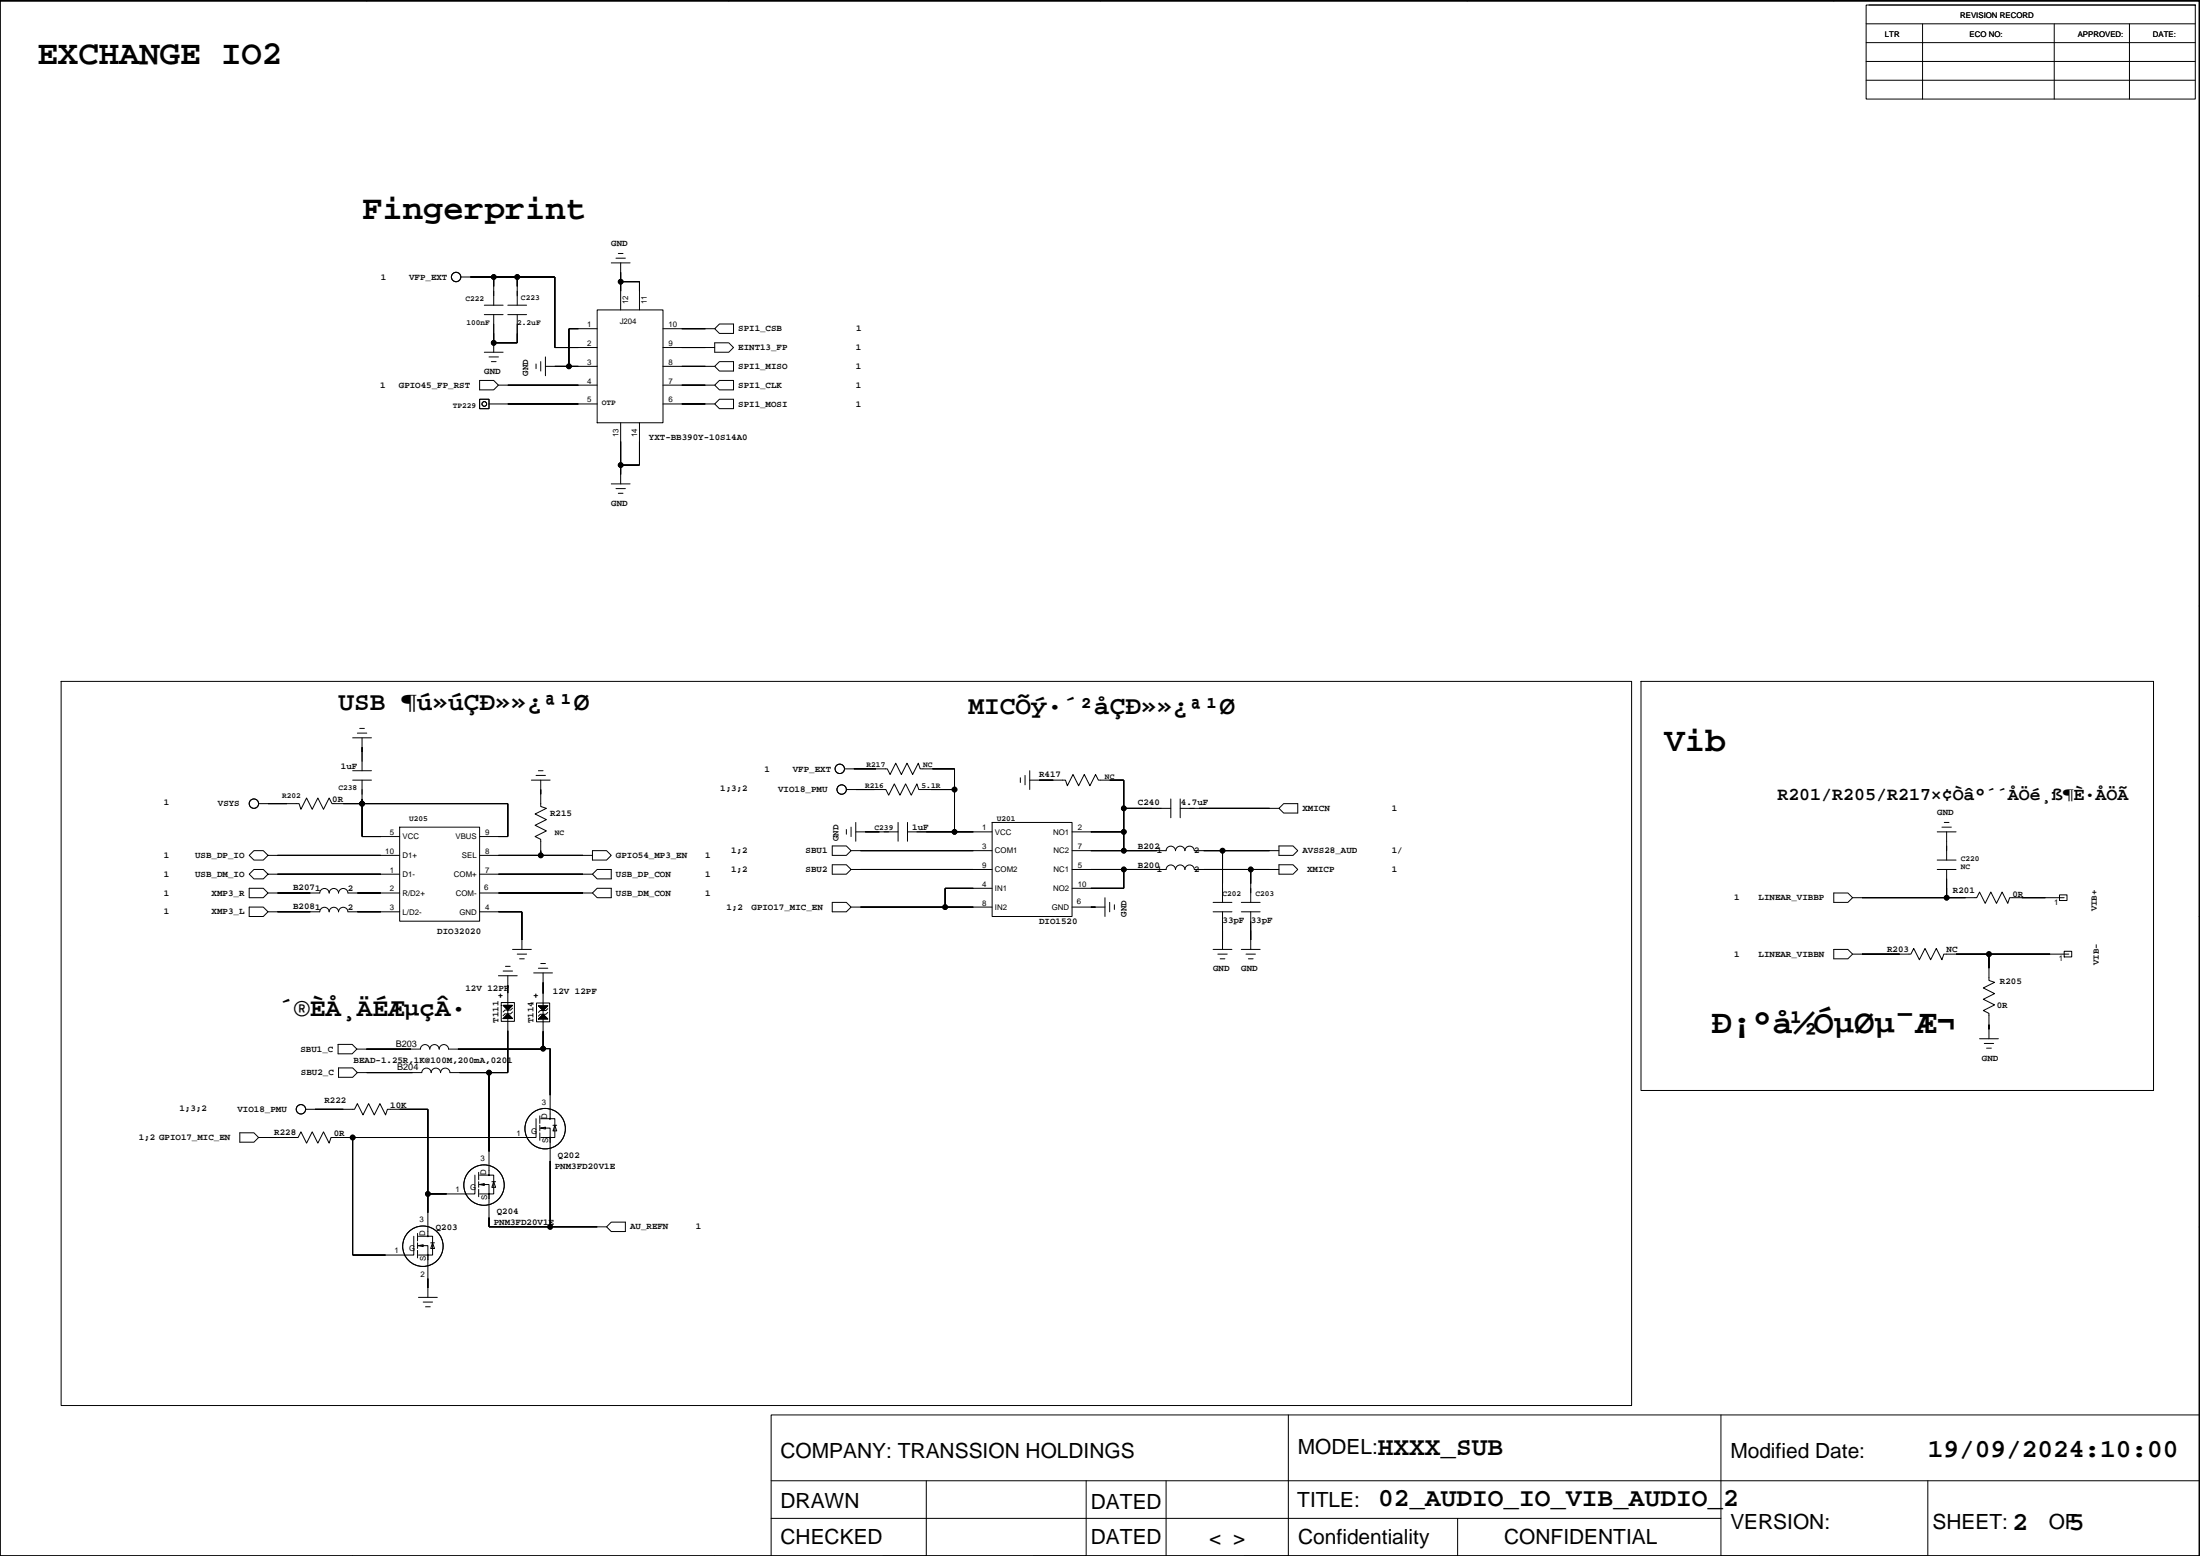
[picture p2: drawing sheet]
<svg xmlns="http://www.w3.org/2000/svg" width="594mm" height="420mm" viewBox="0 0 594 420" stroke-linecap="round" stroke-linejoin="round" font-family="sans-serif">
<g fill="none" stroke="#000" stroke-width=".27">
<path d="M99 0v.3M196.8 0v.3M297.1 0v.3M396.1 0v.3M495.2 0v.3M0 .1h594v420.1h-594zM0 .3h593.9v419.9h-593.9zM503.9 1.4h88.9v25.4h-88.9zM503.9 16.6h88.9M503.9 11.5h88.9M503.9 6.4h88.9M504.7 1.4h88.1"/>
<path d="M519.2 6.4v20.4M554.7 6.4v20.4M575 6.4v20.4M503.9 21.7h88.9M124.4 74.8h25.4v19h11.5M127 74.8h.1M133.3 74.8v7.6M139.7 74.8v7.6M165.1 71h5M166.3 69.7h2.6M167 68.4h1.2M167.6 73.5h.1"/>
<path d="M167.6 71v12.7M167.6 76.1h5.1v7.6M593.9 79.9h.2M-.1 85h.1M130.8 85h5.1M130.8 82.4h5.1M130.8 95.1h5.1M132.1 96.4h2.5M132.7 97.7h1.3M133.3 92.6h.1M133.3 85v10.1M137.1 85h5.1"/>
<path d="M137.1 82.4h5.1M139.7 85v7.6h-6.4M144.7 98.3v1.3M146 97.7v2.5M147.3 98.9h14M147.3 96.4v5.1M149.8 98.9h.1M161.3 83.7h17.7v30.5h-17.7zM161.3 88.8h-7.7v10.1M179 98.9h14M179 88.8h14M179 93.8h14"/>
<path d="M190.5 88.8h.1M190.5 98.9h.1M190.5 93.8h.1M193 88.8l1.3-1.3h3.8v2.5h-3.8zM193 98.9l1.3-1.2h3.8v2.5h-3.8zM193 92.6h3.8l1.3 1.2-1.3 1.3h-3.8zM129.5 107.8h2.5v2.5h-2.5zM129.5 102.7h3.8l1.3 1.3-1.3 1.3h-3.8zM132.1 109.1h29.2M134.6 104h26.7M137.1 104h.1M167.6 114.2v16.5"/>
<path d="M172.7 114.2v11.4h-5.1M179 109.1h14M179 104h14M190.5 104h.1M190.5 109.1h.1M193 104l1.3-1.3h3.8v2.6h-3.8zM193 109.1l1.3-1.3h3.8v2.5h-3.8zM165.1 130.7h5M166.3 131.9h2.6M167 133.2h1.2M167.6 128.1h.1M-.1 168.8h.1"/>
<path d="M593.9 163.7h.2M16.5 184h424.1v195.5h-424.1zM95.2 199.2h5.1M96.5 198h2.5M97.1 196.7h1.3M97.8 199.2v8.9M443.1 184h138.4v110.5h-138.4zM69.8 217h11l.5 1.5 1.5-3 1.5 3 1.5-3 1.6 3 1.5-3 .7 1.5h47.5v8.9h-7.6M72.4 217h.1M95.2 210.7h5.1M95.2 208.1h5.1M97.8 201.8h.1"/>
<path d="M97.8 217h.1M97.8 210.7v15.2h10.1M143.5 210.7h5.1M144.7 209.4h2.6M145.4 208.1h1.3M146 213.2h.1M146 210.7v7.1l1.5 .5-3 1.5 3 1.5-3 1.5 3 1.6-3 1.5 1.5 .8v4.3M228 207.6h11.6l.8 1.5 1.5-3 1.5 3 1.5-3 1.6 3 1.5-3 .5 1.5h9.3v17M228.5 213.2h10.7l.8 1.5 1.5-3 1.5 3 1.5-3 1.6 3 1.5-3 .5 1.5h9.7M230.6 207.6h.1M231.1 213.2h.1M275.5 210v1.3"/>
<path d="M276.8 209.4v2.5M278.1 210.7h9.6l.5 1.5 1.5-3.1 1.6 3.1 1.5-3.1 1.5 3.1 1.5-3.1 .8 1.6h6.9v19M278.1 208.1v5.1M280.6 210.7h.1M303.5 218.3h12.7M316.2 215.7v5.1M318.7 218.3h26.7M318.7 215.7v5.1M342.8 218.3h.1M345.4 218.3l1.2-1.3h3.8v2.5h-3.8zM67.3 239.9h3.8l1.3 1.2-1.3 1.3h-3.8zM72.4 231l-1.3-1.3h-2.5l-1.3 1.3 1.3 1.2h2.5l1.3-1.2h35.5"/>
<path d="M72.4 236.1l-1.3-1.3h-2.5l-1.3 1.3 1.3 1.2h2.5l1.3-1.2h35.5M74.9 231h.1M74.9 236.1h.1M107.9 223.4h21.6v25.3h-21.6zM129.5 231h30.5M129.5 236.1h30.5M157.4 231h.1M157.4 236.1h.1M160 229.7h3.8l1.3 1.3-1.3 1.2h-3.8zM160 236.1l1.3-1.3h3.8v2.5h-3.8zM161.3 239.9h3.8v2.5h-3.8l-1.3-1.3zM224.7 233.5h3.8l1.3 1.3-1.3 1.3h-3.8z"/>
<path d="M224.7 228.4h3.8l1.3 1.3-1.3 1.3h-3.8zM228.5 224v1.3M229.8 234.8h38.1M229.8 229.7h38.1M229.8 223.4v2.5M231.1 224.6h11.4M231.1 222.1v5.1M232.4 234.8h.1M232.4 229.7h.1M233.6 224.6h.1M242.5 222.1v5.1M245.1 224.6h22.8"/>
<path d="M245.1 222.1v5.1M267.9 222.1h21.6v25.4h-21.6zM267.9 239.9h-12.7v5M289.5 229.7h25.4a1.27 1.27 0 0 1 1.3-1.2 1.27 1.27 0 0 1 1.2 1.2 1.27 1.27 0 0 1 1.3-1.2 1.27 1.27 0 0 1 1.3 1.2 1.27 1.27 0 0 1 1.2-1.2 1.27 1.27 0 0 1 1.3 1.2h22.9M289.5 234.8h25.4a1.27 1.27 0 0 1 1.3-1.2 1.27 1.27 0 0 1 1.2 1.2 1.27 1.27 0 0 1 1.3-1.2 1.27 1.27 0 0 1 1.3 1.2 1.27 1.27 0 0 1 1.2-1.2 1.27 1.27 0 0 1 1.3 1.2h22.9M289.5 224.6h14M303.5 234.8v5.1h-14M330.1 229.7v14M337.7 234.8v8.9M342.8 229.7h.1M342.8 234.8h.1M345.4 228.4h3.8l1.2 1.3-1.2 1.3h-3.8z"/>
<path d="M345.4 233.5h3.8l1.2 1.3-1.2 1.3h-3.8zM523.1 224.6h5.1M523.1 234.8h5.1M523.1 232.2h5.1M524.4 223.4h2.5M525 222.1h1.3M525.7 227.2h.1M525.7 224.6v7.6M525.7 234.8v7.6M-.1 252.6h.1M67.3 244.9h3.8l1.3 1.3-1.3 1.3h-3.8zM72.4 241.1h13.9a1.27 1.27 0 0 1 1.3-1.2 1.27 1.27 0 0 1 1.3 1.2 1.27 1.27 0 0 1 1.2-1.2 1.27 1.27 0 0 1 1.3 1.2 1.27 1.27 0 0 1 1.3-1.2 1.27 1.27 0 0 1 1.3 1.2h13.9"/>
<path d="M72.4 246.2h13.9a1.27 1.27 0 0 1 1.3-1.2 1.27 1.27 0 0 1 1.3 1.2 1.27 1.27 0 0 1 1.2-1.2 1.27 1.27 0 0 1 1.3 1.2 1.27 1.27 0 0 1 1.3-1.2 1.27 1.27 0 0 1 1.3 1.2h13.9M74.9 246.2h.1M74.9 241.1h.1M129.5 246.2h11.4v10.2M129.5 241.1h30.5M138.4 256.4h5.1M139.7 257.6h2.5M140.3 258.9h1.3M140.9 253.8h.1M157.4 241.1h.1M224.7 243.7h3.8l1.3 1.2-1.3 1.3h-3.8zM229.8 244.9h38.1"/>
<path d="M232.4 244.9h.1M289.5 244.9h8.9M295.8 244.9h.1M298.4 242.4v5.1M299.7 243.7v2.5M300.9 244.3v1.3M327.6 243.7h5.1M327.6 246.2h5.1M327.6 256.4h5.1M328.9 257.6h2.5M329.5 258.9h1.3M330.1 253.8h.1"/>
<path d="M330.1 246.2v10.2M335.2 243.7h5.1M335.2 246.2h5.1M335.2 256.4h5.1M336.5 257.6h2.5M337.1 258.9h1.3M337.7 253.8h.1M337.7 246.2v10.2M495.2 241.1h3.8l1.3 1.3-1.3 1.3h-3.8zM495.2 256.4h3.8l1.3 1.2-1.3 1.3h-3.8zM500.3 242.4h33.5l.7-1.5 1.6 3 1.5-3 1.5 3 1.5-3 1.6 3 .5-1.5h14.7M500.3 257.6h15.7l.8-1.5 1.5 3.1 1.5-3.1 1.5 3.1 1.6-3.1 1.5 3.1 .5-1.6h33.8"/>
<path d="M502.8 242.4h.1M502.8 257.6h.1M537.1 257.6v7.1l1.5 .6-3 1.5 3 1.5-3 1.5 3 1.5-3 1.6 1.5 .7v6.9M556.1 241.6h2.1v1.6h-2.1zM557.4 256.9h2v1.5h-2zM593.9 247.5h.2M134.6 263.5h5.1M135.4 270.7h3.5v5.1h-3.5zM135.9 271.5h2.5l-1.3 1.2zM135.9 275l1.2-1.2 1.3 1.2zM135.9 262.2h2.5M136.5 260.9h1.3"/>
<path d="M137.1 266h.1M137.1 275v14.6h-15.6a1.27 1.27 0 0 0-1.3-1.2 1.27 1.27 0 0 0-1.2 1.2 1.27 1.27 0 0 0-1.3-1.2 1.27 1.27 0 0 0-1.3 1.2 1.27 1.27 0 0 0-1.2-1.2 1.27 1.27 0 0 0-1.3 1.2h-17.4M137.1 263.5v8M137.1 272.7v1.1M138.4 272.2l-.5 .5h-1.5l-.5 .6M138.4 273.3l-.5 .5h-1.5l-.5 .5M144.1 262.7h5.1M144.9 270.8h3.5v5.1h-3.5zM145.4 271.6h2.5l-1.2 1.3zM145.4 261.4h2.5M146 260.2h1.3M146.7 265.3h.1"/>
<path d="M146.7 275.2v8.1h-25.6a1.27 1.27 0 0 0-1.2-1.2 1.27 1.27 0 0 0-1.3 1.2 1.27 1.27 0 0 0-1.3-1.2 1.27 1.27 0 0 0-1.2 1.2 1.27 1.27 0 0 0-1.3-1.2 1.27 1.27 0 0 0-1.3 1.2h-17.1M146.7 273.9l1.2 1.3h-2.5zM146.7 262.7v8.9M146.7 272.9v1M147.9 272.4l-.5 .5h-1.5l-.5 .5M147.9 273.4l-.5 .5h-1.5l-.5 .5M537.1 278h.1M82.5 299.5h13.2l.8-1.5 1.5 3.1 1.5-3.1 1.6 3.1 1.5-3.1 1.5 3.1 .5-1.6h10.9v34.3h-2.5M85.1 299.5h.1M91.3 282h3.8l1.3 1.3-1.3 1.3h-3.8zM91.4 288.4h3.8l1.3 1.2-1.3 1.3h-3.8zM98.9 283.3h.1"/>
<path d="M99 289.6h.1M132.1 289.6v27.7h-2.6M146.7 283.2h1.9v18.9h-2.6M534.5 280.5h5.1M535.8 281.8h2.6M536.5 283h1.2M64.8 305.9h3.8l1.2 1.3-1.2 1.2h-3.8zM72.4 307.2h.1M95.2 307.2v31.7h16.5v-5.1M128.2 317.3v5.1h-12.7M129.3 316.5v2.1M129.3 319.1v1.5"/>
<path d="M129.5 319.9h2.6v3.8M129.5 319.9l1.3-.3v.5zM131.9 317.2h.3v.2h-.3zM132.1 317.3h1.2v5.1h-1.2M132.8 319.1h1M133.3 319.1l.5 1.5h-1zM144.7 302.1v5.1h-55.3l-.5 1.5-1.5-3.1-1.6 3.1-1.5-3.1-1.5 3.1-1.5-3.1-.8 1.6h-10.7M145.8 301.3v2M145.8 303.9v1.5M145.8 305.9v2M146 307.2h2.6v1.2M146 304.6h2.6v3.8"/>
<path d="M146 304.6l1.3-.2v.5zM148.5 307.1h.2v.2h-.2zM148.5 302h.2v.2h-.2zM148.6 302.1h1.2v5.1h-1.2M148.6 308.4v22.9M149.3 303.9h1M149.8 303.9l.5 1.5h-1zM-.1 336.4h.1M112.8 333.1v2M112.8 335.6v1.5M112.8 337.6v2.1M113 338.9h2.5v1.3"/>
<path d="M113 336.4h2.5v3.8M113 336.4l1.3-.3v.5zM115.4 338.8h.2v.2h-.2zM115.4 333.7h.2v.2h-.2zM115.5 333.8h1.3v5.1h-1.3M116.3 335.6h1M116.8 335.6l.5 1.5h-1zM129.3 321.1v2.1M129.5 322.4h2.6v1.3M131.9 322.3h.3v.2h-.3zM132.1 323.7v7.6h31.7M161.3 331.3h.1"/>
<path d="M165.1 330h3.8v2.5h-3.8l-1.3-1.2zM593.9 331.3h.2M113 350.3h5.1M114.3 351.6h2.5M114.9 352.9h1.3M115.5 347.8h.1M115.5 340.2v10.1M208.2 399.8h385.7M250.1 399.8v20.4h-11.6M293.3 399.8v20.4h-14.2M314.9 399.8v20.4M347.9 382.1v38.1h-11.9"/>
<path d="M464.7 382.1v38.1h55.6M520.6 399.8v20.4M593.9 382.1h-385.7v38.1M208.2 410h256.5M393.6 410v10.2M95.2 420.2h.1M193 420.2h.1M293.3 420.2h.1M491.4 420.2h.1"/>
<circle cx="123.2" cy="74.8" r="1.27"/>
<circle cx="133.3" cy="74.8" r=".63"/>
<circle cx="139.7" cy="74.8" r=".63"/>
<circle cx="167.6" cy="76.1" r=".63"/>
<circle cx="133.3" cy="92.6" r=".63"/>
<circle cx="153.6" cy="98.9" r=".63"/>
<circle cx="130.8" cy="109.1" r=".63"/>
<circle cx="167.6" cy="125.6" r=".63"/>
<circle cx="68.6" cy="217" r="1.27"/>
<circle cx="97.8" cy="217" r=".63"/>
<circle cx="226.8" cy="207.6" r="1.27"/>
<circle cx="227.3" cy="213.2" r="1.27"/>
<circle cx="257.8" cy="213.2" r=".63"/>
<circle cx="303.5" cy="218.3" r=".63"/>
<circle cx="146" cy="231" r=".63"/>
<circle cx="257.8" cy="224.6" r=".63"/>
<circle cx="303.5" cy="229.7" r=".63"/>
<circle cx="303.5" cy="234.8" r=".63"/>
<circle cx="303.5" cy="224.6" r=".63"/>
<circle cx="330.1" cy="229.7" r=".63"/>
<circle cx="337.7" cy="234.8" r=".63"/>
<circle cx="255.2" cy="244.9" r=".63"/>
<circle cx="525.7" cy="242.4" r=".63"/>
<circle cx="537.1" cy="257.6" r=".63"/>
<circle cx="81.3" cy="299.5" r="1.27"/>
<circle cx="132" cy="289.6" r=".63"/>
<circle cx="146.7" cy="283.2" r=".63"/>
<circle cx="95.2" cy="307.2" r=".63"/>
<circle cx="147.2" cy="304.8" r="5.5"/>
<circle cx="114.2" cy="336.5" r="5.5"/>
<circle cx="115.5" cy="322.4" r=".63"/>
<circle cx="130.7" cy="320" r="5.5"/>
<circle cx="148.6" cy="331.3" r=".63"/>
</g>
<g fill="#000" stroke="#000" stroke-width=".27">
<path d="M133.3 74.8v2.5z" fill-rule="evenodd"/>
<path d="M127 74.8h6.3z" fill-rule="evenodd"/>
<path d="M139.7 74.8v2.5z" fill-rule="evenodd"/>
<path d="M133.3 74.8h6.4z" fill-rule="evenodd"/>
<path d="M139.7 74.8h10.1z" fill-rule="evenodd"/>
<path d="M149.8 74.8v19z" fill-rule="evenodd"/>
<path d="M167.6 73.5v2.6z" fill-rule="evenodd"/>
<path d="M167.6 76.1v2.5z" fill-rule="evenodd"/>
<path d="M172.7 76.1v2.5z" fill-rule="evenodd"/>
<path d="M167.6 76.1h5.1z" fill-rule="evenodd"/>
<path d="M133.3 90v2.6z" fill-rule="evenodd"/>
<path d="M133.3 92.6h6.4z" fill-rule="evenodd"/>
<path d="M139.7 90v2.6z" fill-rule="evenodd"/>
<path d="M149.8 98.9h3.8z" fill-rule="evenodd"/>
<path d="M153.6 88.8v10.1z" fill-rule="evenodd"/>
<path d="M153.6 88.8h2.6z" fill-rule="evenodd"/>
<path d="M153.6 98.9h2.6z" fill-rule="evenodd"/>
<path d="M149.8 93.8h6.4z" fill-rule="evenodd"/>
<path d="M184.1 88.8h6.4z" fill-rule="evenodd"/>
<path d="M184.1 93.8h6.4z" fill-rule="evenodd"/>
<path d="M184.1 98.9h6.4z" fill-rule="evenodd"/>
<path d="M137.1 104h19.1z" fill-rule="evenodd"/>
<path d="M137.1 109.1h19.1z" fill-rule="evenodd"/>
<path d="M167.6 119.2v6.4z" fill-rule="evenodd"/>
<path d="M172.7 119.2v6.4z" fill-rule="evenodd"/>
<path d="M184.1 109.1h6.4z" fill-rule="evenodd"/>
<path d="M184.1 104h6.4z" fill-rule="evenodd"/>
<path d="M167.6 125.6v2.5z" fill-rule="evenodd"/>
<path d="M167.6 125.6h5.1z" fill-rule="evenodd"/>
<path d="M72.4 217h5.1z" fill-rule="evenodd"/>
<path d="M97.8 201.8v1.2z" fill-rule="evenodd"/>
<path d="M92.7 217h5.1z" fill-rule="evenodd"/>
<path d="M97.8 215.7v1.3z" fill-rule="evenodd"/>
<path d="M97.8 217v8.9z" fill-rule="evenodd"/>
<path d="M97.8 217h39.3z" fill-rule="evenodd"/>
<path d="M137.1 217v8.9z" fill-rule="evenodd"/>
<path d="M146 213.2v1.3z" fill-rule="evenodd"/>
<path d="M231.1 213.2h5.1z" fill-rule="evenodd"/>
<path d="M230.6 207.6h5.9z" fill-rule="evenodd"/>
<path d="M251.8 207.6h6z" fill-rule="evenodd"/>
<path d="M257.8 207.6v5.6z" fill-rule="evenodd"/>
<path d="M257.8 213.2v11.4z" fill-rule="evenodd"/>
<path d="M251.4 213.2h6.4z" fill-rule="evenodd"/>
<path d="M280.6 210.7h3.8z" fill-rule="evenodd"/>
<path d="M303.5 218.3v6.3z" fill-rule="evenodd"/>
<path d="M303.5 210.7v7.6z" fill-rule="evenodd"/>
<path d="M299.7 210.7h3.8z" fill-rule="evenodd"/>
<path d="M303.5 218.3h7.6z" fill-rule="evenodd"/>
<path d="M323.8 218.3h19z" fill-rule="evenodd"/>
<path d="M74.9 236.1h27.9z" fill-rule="evenodd"/>
<path d="M74.9 231h27.9z" fill-rule="evenodd"/>
<path d="M97.8 225.9h5z" fill-rule="evenodd"/>
<path d="M134.6 225.9h2.5z" fill-rule="evenodd"/>
<path d="M146 229.7v1.3z" fill-rule="evenodd"/>
<path d="M134.6 231h11.4z" fill-rule="evenodd"/>
<path d="M146 231h11.4z" fill-rule="evenodd"/>
<path d="M134.6 236.1h22.8z" fill-rule="evenodd"/>
<path d="M233.6 224.6h3.8z" fill-rule="evenodd"/>
<path d="M255.2 239.9v5z" fill-rule="evenodd"/>
<path d="M250.1 224.6h7.7z" fill-rule="evenodd"/>
<path d="M255.2 239.9h7.6z" fill-rule="evenodd"/>
<path d="M232.4 229.7h30.4z" fill-rule="evenodd"/>
<path d="M232.4 234.8h30.4z" fill-rule="evenodd"/>
<path d="M257.8 224.6h5z" fill-rule="evenodd"/>
<path d="M294.6 239.9h8.9z" fill-rule="evenodd"/>
<path d="M294.6 234.8h8.9z" fill-rule="evenodd"/>
<path d="M303.5 234.8v5.1z" fill-rule="evenodd"/>
<path d="M294.6 224.6h8.9z" fill-rule="evenodd"/>
<path d="M294.6 229.7h8.9z" fill-rule="evenodd"/>
<path d="M303.5 224.6v5.1z" fill-rule="evenodd"/>
<path d="M303.5 234.8h8.8z" fill-rule="evenodd"/>
<path d="M303.5 229.7h8.8z" fill-rule="evenodd"/>
<path d="M325 229.7h5.1z" fill-rule="evenodd"/>
<path d="M330.1 229.7v8.9z" fill-rule="evenodd"/>
<path d="M337.7 234.8v3.8z" fill-rule="evenodd"/>
<path d="M325 234.8h12.7z" fill-rule="evenodd"/>
<path d="M330.1 229.7h12.7z" fill-rule="evenodd"/>
<path d="M337.7 234.8h5.1z" fill-rule="evenodd"/>
<path d="M525.7 239.9v2.5z" fill-rule="evenodd"/>
<path d="M74.9 241.1h8.9z" fill-rule="evenodd"/>
<path d="M74.9 246.2h8.9z" fill-rule="evenodd"/>
<path d="M96.5 241.1h6.3z" fill-rule="evenodd"/>
<path d="M96.5 246.2h6.3z" fill-rule="evenodd"/>
<path d="M140.9 246.2v7.6z" fill-rule="evenodd"/>
<path d="M134.6 246.2h6.3z" fill-rule="evenodd"/>
<path d="M134.6 241.1h22.8z" fill-rule="evenodd"/>
<path d="M232.4 244.9h22.8z" fill-rule="evenodd"/>
<path d="M255.2 244.9h7.6z" fill-rule="evenodd"/>
<path d="M294.6 244.9h1.2z" fill-rule="evenodd"/>
<path d="M330.1 251.3v2.5z" fill-rule="evenodd"/>
<path d="M337.7 251.3v2.5z" fill-rule="evenodd"/>
<path d="M502.8 257.6h10.2z" fill-rule="evenodd"/>
<path d="M502.8 242.4h22.9z" fill-rule="evenodd"/>
<path d="M525.7 242.4h5z" fill-rule="evenodd"/>
<path d="M537.1 257.6v3.8z" fill-rule="evenodd"/>
<path d="M528.2 257.6h8.9z" fill-rule="evenodd"/>
<path d="M546 242.4h6.3z" fill-rule="evenodd"/>
<path d="M537.1 257.6h16.5z" fill-rule="evenodd"/>
<path d="M135.9 275l1.2-1.2 1.3 1.2z" fill-rule="evenodd"/>
<path d="M135.9 271.5h2.5l-1.3 1.2z" fill-rule="evenodd"/>
<path d="M137.1 278.3v11.3z" fill-rule="evenodd"/>
<path d="M137.1 266v2.2z" fill-rule="evenodd"/>
<path d="M146.7 273.9l1.2 1.3h-2.5z" fill-rule="evenodd"/>
<path d="M145.4 271.6h2.5l-1.2 1.3z" fill-rule="evenodd"/>
<path d="M146.7 278.5v4.7z" fill-rule="evenodd"/>
<path d="M146.7 265.3v3z" fill-rule="evenodd"/>
<path d="M537.1 276.7v1.3z" fill-rule="evenodd"/>
<path d="M85.1 299.5h7.6z" fill-rule="evenodd"/>
<path d="M98.9 283.3h12.1z" fill-rule="evenodd"/>
<path d="M99 289.6h12.4z" fill-rule="evenodd"/>
<path d="M107.9 299.5h7.6z" fill-rule="evenodd"/>
<path d="M115.5 299.5v22.9z" fill-rule="evenodd"/>
<path d="M132.1 289.6v21.4z" fill-rule="evenodd"/>
<path d="M124.1 289.6h8z" fill-rule="evenodd"/>
<path d="M132.1 289.6h5z" fill-rule="evenodd"/>
<path d="M123.7 283.3h23z" fill-rule="evenodd"/>
<path d="M146.7 283.2h1.9z" fill-rule="evenodd"/>
<path d="M148.6 283.2v12.5z" fill-rule="evenodd"/>
<path d="M72.4 307.2h5.1z" fill-rule="evenodd"/>
<path d="M92.7 307.2h2.5z" fill-rule="evenodd"/>
<path d="M95.2 307.2v31.7z" fill-rule="evenodd"/>
<path d="M95.2 307.2h41.9z" fill-rule="evenodd"/>
<path d="M148.6 313.5v17.8z" fill-rule="evenodd"/>
<path d="M95.2 338.9h8.9z" fill-rule="evenodd"/>
<path d="M115.5 322.4v5.1z" fill-rule="evenodd"/>
<path d="M115.5 322.4h5.1z" fill-rule="evenodd"/>
<path d="M132.1 328.7v2.6z" fill-rule="evenodd"/>
<path d="M132.1 331.3h16.5z" fill-rule="evenodd"/>
<path d="M148.6 331.3h12.7z" fill-rule="evenodd"/>
<path d="M115.5 345.2v2.6z" fill-rule="evenodd"/>
<circle cx="133.3" cy="74.8" r=".63"/>
<circle cx="139.7" cy="74.8" r=".63"/>
<circle cx="167.6" cy="76.1" r=".63"/>
<circle cx="133.3" cy="92.6" r=".63"/>
<circle cx="153.6" cy="98.9" r=".63"/>
<circle cx="167.6" cy="125.6" r=".63"/>
<circle cx="97.8" cy="217" r=".63"/>
<circle cx="257.8" cy="213.2" r=".63"/>
<circle cx="303.5" cy="218.3" r=".63"/>
<circle cx="146" cy="231" r=".63"/>
<circle cx="257.8" cy="224.6" r=".63"/>
<circle cx="303.5" cy="229.7" r=".63"/>
<circle cx="303.5" cy="234.8" r=".63"/>
<circle cx="303.5" cy="224.6" r=".63"/>
<circle cx="330.1" cy="229.7" r=".63"/>
<circle cx="337.7" cy="234.8" r=".63"/>
<circle cx="255.2" cy="244.9" r=".63"/>
<circle cx="525.7" cy="242.4" r=".63"/>
<circle cx="537.1" cy="257.6" r=".63"/>
<circle cx="132" cy="289.6" r=".63"/>
<circle cx="146.7" cy="283.2" r=".63"/>
<circle cx="95.2" cy="307.2" r=".63"/>
<circle cx="115.5" cy="322.4" r=".63"/>
<circle cx="148.6" cy="331.3" r=".63"/>
</g>
<g font-size="9.2">
<text x="10.2" y="17.3">EXCHANGE IO2</text>
<text x="97.8" y="59.2">Fingerprint</text>
<text x="449.5" y="202.7">Vib</text>
<text x="462.2" y="278.9">Ð¡°å½ÓµØµ¯Æ¬</text>
</g>
<g font-size="7.1">
<text x="91.4" y="191.6">USB ¶ú»úÇÐ»»¿ª¹Ø</text>
<text x="261.6" y="192.9">MICÕý·´²åÇÐ»»¿ª¹Ø</text>
<text x="75.2" y="274.3">´®ÈÅ¸ÄÉÆµçÂ·</text>
<text x="372" y="392.9">HXXX_SUB</text>
<text x="520.6" y="393.5">19/09/2024:10:00</text>
<text x="372.2" y="406.8">02_AUDIO_IO_VIB_AUDIO_2</text>
<text x="543.4" y="413.3">2</text>
<text x="558.7" y="413.3">5</text>
</g>
<g font-size="5.6">
<text x="210.8" y="393.8">COMPANY: TRANSSION HOLDINGS</text>
<text x="350.4" y="392.5">MODEL:</text>
<text x="467.3" y="393.8">Modified Date:</text>
<text x="210.8" y="407.2">DRAWN</text>
<text x="294.6" y="407.3">DATED</text>
<text x="350.3" y="406.8">TITLE:</text>
<text x="467.3" y="412.8">VERSION:</text>
<text x="521.9" y="412.8">SHEET:</text>
<text x="553.2" y="412.8">OF</text>
<text x="210.8" y="416.9">CHECKED</text>
<text x="294.6" y="417">DATED</text>
<text x="326.5" y="417.1">&lt; &gt;</text>
<text x="350.6" y="416.9">Confidentiality</text>
<text x="406.2" y="416.9">CONFIDENTIAL</text>
</g>
<text font-size="4.9" x="480" y="216.1">R201/R205/R217×¢Òâ°´´ÅÖé¸ß¶È·ÅÖÃ</text>
<g font-size="3.5">
<text x="50.8" y="-1">6</text>
<text x="250" y="-1">4</text>
<text x="552.6" y="-.9">1</text>
</g>
<g font-size="2.5">
<text x="165.1" y="66.4">GND</text>
<text x="102.8" y="75.6">1</text>
<text x="110.5" y="75.6">VFP_EXT</text>
<text x="199.3" y="89.5">SPI1_CSB</text>
<text x="231.2" y="89.5">1</text>
<text x="199.3" y="94.5">EINT13_FP</text>
<text x="231.1" y="94.5">1</text>
<text x="130.8" y="101">GND</text>
<text x="142.6" y="101.5" transform="rotate(-90 142.6 101.5)">GND</text>
<text x="199.3" y="99.6">SPI1_MISO</text>
<text x="231.1" y="99.6">1</text>
<text x="102.6" y="104.7">1</text>
<text x="107.7" y="104.7">GPIO45_FP_RST</text>
<text x="199.3" y="104.7">SPI1_CLK</text>
<text x="231.1" y="104.7">1</text>
<text x="199.3" y="109.8">SPI1_MOSI</text>
<text x="231.1" y="109.8">1</text>
<text x="175.2" y="118.8">YXT-BB390Y-10S14A0</text>
<text x="165.1" y="136.6">GND</text>
<text x="92.1" y="207.5">1uF</text>
<text x="206.5" y="208.4">1</text>
<text x="214.1" y="208.4">VFP_EXT</text>
<text x="280.6" y="209.8">R417</text>
<text x="194.5" y="213.7">1;3;2</text>
<text x="210.1" y="213.9">VIO18_PMU</text>
<text x="44.2" y="217.5">1</text>
<text x="58.8" y="217.7">VSYS</text>
<text x="89.7" y="216.4">0R</text>
<text x="148.6" y="220.4">R215</text>
<text x="307.3" y="217.5">C240</text>
<text x="318.9" y="217.5">4.7uF</text>
<text x="351.7" y="219">XMICN</text>
<text x="375.8" y="219">1</text>
<text x="523.1" y="220">GND</text>
<text x="226.4" y="227.2" transform="rotate(-90 226.4 227.2)">GND</text>
<text x="246.3" y="224">1uF</text>
<text x="44.2" y="231.7">1</text>
<text x="52.7" y="231.7">USB_DP_IO</text>
<text x="166.3" y="231.7">GPIO54_MP3_EN</text>
<text x="190.5" y="231.7">1</text>
<text x="197.4" y="230.4">1;2</text>
<text x="217.5" y="230.4">SBU1</text>
<text x="307.3" y="229.3">B202</text>
<text x="312.3" y="230.4">1</text>
<text x="322.5" y="230.4">2</text>
<text x="351.7" y="230.4">AVSS28_AUD</text>
<text x="375.8" y="230.4">1/</text>
<text x="44.2" y="236.7">1</text>
<text x="52.7" y="236.7">USB_DM_IO</text>
<text x="166.3" y="236.7">USB_DP_CON</text>
<text x="190.5" y="236.7">1</text>
<text x="197.4" y="235.5">1;2</text>
<text x="217.5" y="235.5">SBU2</text>
<text x="307.3" y="234.3">B200</text>
<text x="312.3" y="235.5">1</text>
<text x="322.5" y="235.5">2</text>
<text x="353" y="235.5">XMICP</text>
<text x="375.8" y="235.5">1</text>
<text x="44.2" y="241.8">1</text>
<text x="57.1" y="241.8">XMP3_R</text>
<text x="79.1" y="240.3">B2071</text>
<text x="79.1" y="245.4">B2081</text>
<text x="94" y="240.6">2</text>
<text x="94" y="245.6">2</text>
<text x="166.3" y="241.8">USB_DM_CON</text>
<text x="190.5" y="241.8">1</text>
<text x="196.2" y="245.6">1;2</text>
<text x="202.9" y="245.6">GPIO17_MIC_EN</text>
<text x="468.3" y="243.1">1</text>
<text x="474.9" y="243.1">LINEAR_VIBBP</text>
<text x="527.4" y="241.2">R201</text>
<text x="543.4" y="242.3">0R</text>
<text x="44.2" y="246.9">1</text>
<text x="57.1" y="246.9">XMP3_L</text>
<text x="280.6" y="249.6">DIO1520</text>
<text x="304.2" y="247.5" transform="rotate(-90 304.2 247.5)">GND</text>
<text x="330.1" y="249.2">33pF 33pF</text>
<text x="566.2" y="246.1" transform="rotate(-90 566.2 246.1)">VIB+</text>
<text x="118.1" y="252.1">DIO32020</text>
<text x="509.6" y="257.2">R203</text>
<text x="525.7" y="257.2">NC</text>
<text x="327.6" y="262.3">GND</text>
<text x="335.2" y="262.3">GND</text>
<text x="468.3" y="258.3">1</text>
<text x="474.9" y="258.3">LINEAR_VIBBN</text>
<text x="566.7" y="260.6" transform="rotate(-90 566.7 260.6)">VIB-</text>
<text x="125.7" y="267.7">12V 12PF</text>
<text x="149.3" y="268.4">12V 12PF</text>
<text x="540" y="265.7">R205</text>
<text x="539.2" y="272.1">0R</text>
<text x="134.6" y="276.2" transform="rotate(-90 134.6 276.2)">T111</text>
<text x="144.1" y="276.3" transform="rotate(-90 144.1 276.3)">T114</text>
<text x="81.1" y="284">SBU1_C</text>
<text x="95.5" y="286.9">BEAD-1.25R,1K@100M,200mA,0201</text>
<text x="106.9" y="282.6">B203</text>
<text x="535.2" y="286.4">GND</text>
<text x="81.3" y="290.3">SBU2_C</text>
<text x="107.2" y="288.9">B204</text>
<text x="48.5" y="300">1;3;2</text>
<text x="87.6" y="297.8">R222</text>
<text x="105.4" y="299.1">10K</text>
<text x="64.1" y="300.2">VIO18_PMU</text>
<text x="37.5" y="307.8">1;2 GPIO17_MIC_EN</text>
<text x="74.1" y="306.3">R228</text>
<text x="90.1" y="306.7">0R</text>
<text x="149.8" y="315.6">PNM3FD20V1E</text>
<text x="150.7" y="312.7">Q202</text>
<text x="134.2" y="327.9">Q204</text>
<text x="117.7" y="332.1">Q203</text>
<text x="133.3" y="330.8">PNM3FD20V1E</text>
<text x="170.1" y="332">AU_REFN</text>
<text x="187.9" y="332">1</text>
</g>
<g font-size="2.1">
<text x="529.3" y="4.8">REVISION RECORD</text>
<text x="509" y="9.9">LTR</text>
<text x="531.9" y="9.9">ECO NO:</text>
<text x="561.1" y="9.9">APPROVED:</text>
<text x="581.4" y="9.9">DATE:</text>
<text x="125.7" y="81.2">C222</text>
<text x="140.7" y="81">C223</text>
<text x="169.6" y="82.2" transform="rotate(-90 169.6 82.2)">12</text>
<text x="174.7" y="82.2" transform="rotate(-90 174.7 82.2)">11</text>
<text x="126" y="87.7">100nF</text>
<text x="139.7" y="87.7">2.2uF</text>
<text x="158.6" y="88.3">1</text>
<text x="167.3" y="87.6">J204</text>
<text x="180.6" y="88.3">10</text>
<text x="158.6" y="93.4">2</text>
<text x="180.6" y="93.4">9</text>
<text x="158.6" y="98.5">3</text>
<text x="180.6" y="98.5">8</text>
<text x="158.6" y="103.6">4</text>
<text x="180.6" y="103.6">7</text>
<text x="122.3" y="110.2">TP229</text>
<text x="158.6" y="108.7">5</text>
<text x="162.5" y="109.3">OTP</text>
<text x="180.6" y="108.7">6</text>
<text x="167" y="118" transform="rotate(-90 167 118)">13</text>
<text x="172.1" y="118" transform="rotate(-90 172.1 118)">14</text>
<text x="234" y="207.2">R217</text>
<text x="249.2" y="207.2">NC</text>
<text x="76.2" y="215.4">R202</text>
<text x="91.4" y="213.4">C238</text>
<text x="233.6" y="212.8">R216</text>
<text x="248.9" y="212.8">5.1R</text>
<text x="298.4" y="210.3">NC</text>
<text x="110.5" y="221.7">U205</text>
<text x="269.2" y="221.7">U201</text>
<text x="105.2" y="225.5">5</text>
<text x="108.7" y="226.7">VCC</text>
<text x="123" y="226.7">VBUS</text>
<text x="131" y="225.5">9</text>
<text x="149.8" y="225.5">NC</text>
<text x="236.2" y="224.2">C239</text>
<text x="265.2" y="224.2">1</text>
<text x="268.7" y="225.4">VCC</text>
<text x="284.4" y="225.4">NO1</text>
<text x="291" y="224.2">2</text>
<text x="104" y="230.5">10</text>
<text x="108.7" y="231.7">D1+</text>
<text x="124.7" y="231.7">SEL</text>
<text x="131" y="230.5">8</text>
<text x="265.2" y="229.3">3</text>
<text x="268.7" y="230.5">COM1</text>
<text x="284.5" y="230.5">NC2</text>
<text x="291" y="229.3">7</text>
<text x="529.5" y="232.6">C220</text>
<text x="105.2" y="235.6">1</text>
<text x="108.7" y="236.8">D1-</text>
<text x="122.6" y="236.8">COM+</text>
<text x="131" y="235.6">7</text>
<text x="265.2" y="239.4">4</text>
<text x="265.2" y="234.4">9</text>
<text x="268.7" y="235.5">COM2</text>
<text x="284.5" y="235.5">NC1</text>
<text x="291" y="234.4">5</text>
<text x="291" y="239.4">10</text>
<text x="529.5" y="234.7">NC</text>
<text x="105.2" y="245.8">3</text>
<text x="105.2" y="240.7">2</text>
<text x="108.7" y="241.9">R/D2+</text>
<text x="123.1" y="241.9">COM-</text>
<text x="130.8" y="240.4">6</text>
<text x="131" y="245.8">4</text>
<text x="265.2" y="244.5">8</text>
<text x="268.7" y="245.7">IN2</text>
<text x="268.7" y="240.6">IN1</text>
<text x="284" y="245.7">GND</text>
<text x="284.4" y="240.6">NO2</text>
<text x="290.8" y="244.2">6</text>
<text x="330.1" y="242">C202</text>
<text x="339" y="242">C203</text>
<text x="554.7" y="244.3">1</text>
<text x="108.7" y="247">L/D2-</text>
<text x="124" y="247">GND</text>
<text x="556" y="259.5">1</text>
<text x="135.8" y="269.4" transform="rotate(-90 135.8 269.4)">+</text>
<text x="145.3" y="269.5" transform="rotate(-90 145.3 269.5)">+</text>
<text x="146.3" y="298.3">3</text>
<text x="147.8" y="302.1" transform="rotate(-90 147.8 302.1)">D</text>
<text x="139.5" y="306.7">1</text>
<text x="143.5" y="306.1">G</text>
<text x="148" y="308.7" transform="rotate(-90 148 308.7)">S</text>
<text x="129.8" y="313.6">3</text>
<text x="131.3" y="317.3" transform="rotate(-90 131.3 317.3)">D</text>
<text x="123" y="322">1</text>
<text x="127" y="321.4">G</text>
<text x="131.5" y="323.9" transform="rotate(-90 131.5 323.9)">S</text>
<text x="113.3" y="330.1">3</text>
<text x="114.8" y="333.8" transform="rotate(-90 114.8 333.8)">D</text>
<text x="106.5" y="338.5">1</text>
<text x="110.5" y="337.9">G</text>
<text x="115" y="340.4" transform="rotate(-90 115 340.4)">S</text>
<text x="113.5" y="344.8">2</text>
</g>
</svg>
